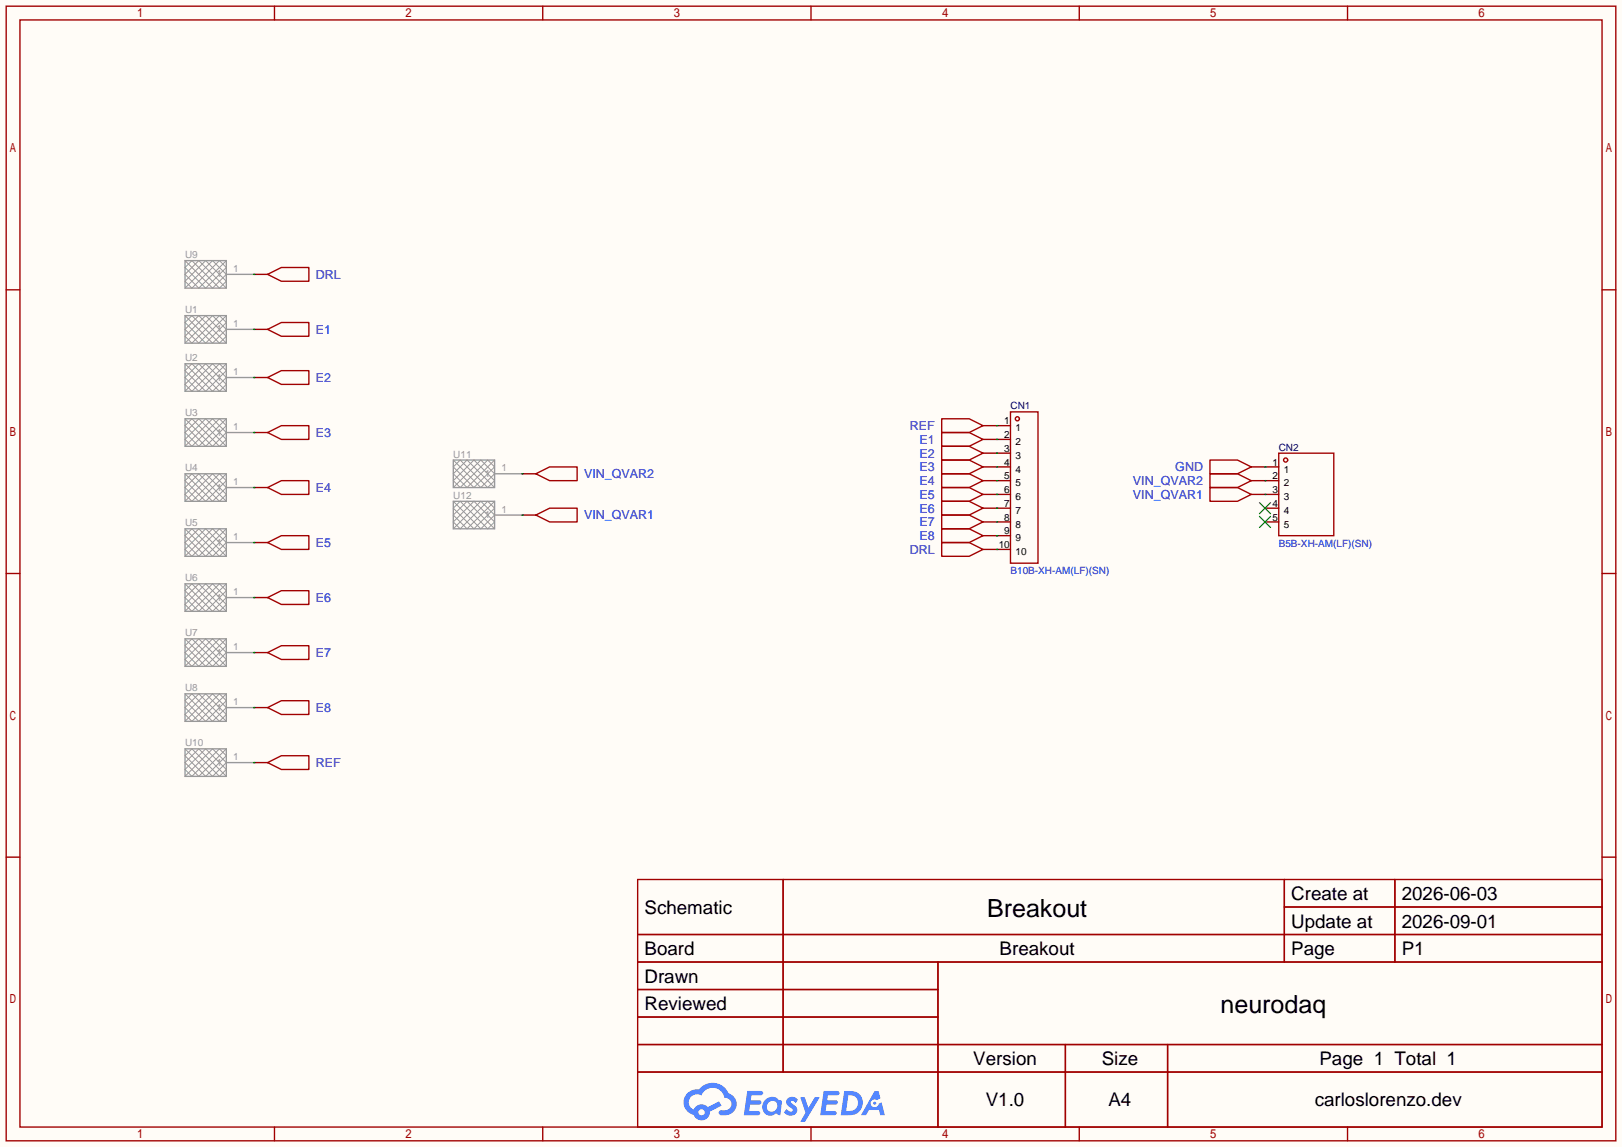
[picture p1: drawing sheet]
<svg xmlns="http://www.w3.org/2000/svg" width="299mm" height="212mm" viewBox="0 0 299 212" stroke-linecap="round" stroke-linejoin="round" font-family="sans-serif">
<path d="M0 0h299.5v211.8h-299.5z" fill="#fffcf7"/>
<g fill="none" stroke="#a10000" stroke-width=".25">
<path d="M1.1 1.1h297.2v209.6h-297.2zM3.7 3.7h292.1v204.5h-292.1zM50.7 1.1v2.6M100.2 1.1v2.6M149.7 1.1v2.6M199.3 1.1v2.6M248.8 1.1v2.6M1.1 53.5h2.6M295.8 53.5h2.5M1.1 105.9h2.6M295.8 105.9h2.5M1.1 158.3h2.6"/>
<path d="M295.8 158.3h2.5M117.7 162.4h178.1v45.8h-178.1zM117.7 172.6h178.1M117.7 177.7h178.1M144.6 162.4v35.6M173.2 177.7v30.5M237.1 162.4v15.3M237.1 167.5h58.7M257.5 162.4v15.3M117.7 182.8h55.5M117.7 192.9h178.1M117.7 187.8h55.5"/>
<path d="M117.7 198h178.1M196.7 192.9v15.3M215.6 192.9v15.3M50.7 208.2v2.5M100.2 208.2v2.5M149.7 208.2v2.5M199.3 208.2v2.5M248.8 208.2v2.5"/>
</g>
<g fill="#5487ff">
<path d="M145.5 202.8a1.3 1.3 0 0 1 1.8 .3l-.4 .6a.54 .54 0 0 0-.9-.2l.1 .2a1.58 1.58 0 0 1 1.1 1.6 1.43 1.43 0 0 1-2.5 .1l.5-.6a.64 .64 0 0 0 .5 .5 .64 .64 0 0 0 .7-.3l-.2-.2a1.6 1.6 0 0 1-1-1.6z"/>
<path d="M147.7 202.7h.9l.7 1.9 1.1-1.9h.9l-2.7 4.5h-.9l1-1.7z"/>
<path d="M138 201.5h1.6a1.31 1.31 0 0 1 1.2 .2 .4 .4 0 0 1-.3 .6h-1.8l-.1 .9h1.6a.4 .4 0 0 1 .4 .4 .4 .4 0 0 1-.4 .4h-1.7l-.2 1.2h.8a1.23 1.23 0 0 1 1.2 .2 .39 .39 0 0 1-.3 .6h-2.7z"/>
<path d="M152.1 201.5h1.6a1.32 1.32 0 0 1 1.3 .2 .39 .39 0 0 1-.4 .6h-1.7l-.2 .9h1.7a.4 .4 0 0 1 .3 .4 .4 .4 0 0 1-.4 .4h-1.7l-.2 1.2h.8a1.23 1.23 0 0 1 1.2 .2 .39 .39 0 0 1-.3 .6h-2.7z"/>
<path d="M161.5 201.5h.7l.4 1.3-.7 .4a.75 .75 0 0 0-1.1 .3 .75 .75 0 0 0 .5 1 .75 .75 0 0 0 .9-.6l.6-.3 .6 2.4h-.9l-.2-1h-1.9l-.5 1h-.9z"/>
<path d="M155.9 201.5l-.7 4.5h1.5a2.27 2.27 0 0 0 2.6-2.3 2.27 2.27 0 0 0-2.7-2.2zM156.6 202.3a1.5 1.5 0 0 1 1.8 1.5 1.5 1.5 0 0 1-1.9 1.4h-.3z"/>
<path d="M141.3 203.1a1.62 1.62 0 0 0-.4 2.1 1.62 1.62 0 0 0 2 .7l.4-.3 .3 .3 .5 .1 .3-2.5-.2-.3h-.4a1.58 1.58 0 0 0-2.5-.1zM141.9 203.6a.99 .99 0 0 1 1.6 .3 .99 .99 0 0 1-.9 1.4 .94 .94 0 0 1-1-.5 .94 .94 0 0 1 .3-1.2z"/>
<path d="M126.9 201.9a2.37 2.37 0 0 0 1.2 4 1.54 1.54 0 0 0 1.7 1 1.54 1.54 0 0 0 1.3-1.6l2.1-1.1-.5-.8-2 1.1a1.57 1.57 0 0 0-2.6 .4 1.5 1.5 0 0 1-.8-2.1 1.5 1.5 0 0 1 2.2-.5 2.23 2.23 0 0 1 2.3-1.4 2.23 2.23 0 0 1 2 1.8 1.16 1.16 0 0 1 1.2 1.1 1.16 1.16 0 0 1-1 1.3h-.7a.47 .47 0 0 0-.6 .3 .47 .47 0 0 0 .4 .6 2.23 2.23 0 0 0 2.3-.7 2.23 2.23 0 0 0 .4-2.3 2.16 2.16 0 0 0-1.3-1.1 3.2 3.2 0 0 0-5.4-.7l-1.2 .1zM129 205.4a.58 .58 0 0 1 1.1 0 .58 .58 0 0 1-1.1 0z"/>
<circle cx="161.5" cy="203.8" r=".28"/>
</g>
<g fill="none" stroke="#999" stroke-width=".18">
<path d="M34.2 48.1l5 5.1 2.6-2.5-2.6-2.6-5 5.1M34.2 59.6l3.8 3.8 3.8-3.8-1.3-1.3-5.1 5.1-1.2-1.3 3.8-3.8 3.8 3.8-1.3 1.3-5.1-5.1zM34.2 58.3l5 5.1 2.6-2.6-2.6-2.5-5 5.1M35.4 48.1l5.1 5.1 1.3-1.3-3.8-3.8-3.8 3.8 1.2 1.3 5.1-5.1 1.3 1.3-3.8 3.8-3.8-3.8zM41.8 48.1l-5.1 5.1-2.5-2.5 2.5-2.6 5.1 5.1M41.8 58.3l-5.1 5.1-2.5-2.6 2.5-2.5 5.1 5.1M34.2 68.5l1.2-1.3 5.1 5.1 1.3-1.3-3.8-3.8-3.8 3.8 1.2 1.3 5.1-5.1 1.3 1.3-3.8 3.8zM34.2 67.2l5 5.1 2.6-2.6-2.6-2.5-5 5.1M34.2 78.6l3.8 3.8 3.8-3.8-1.3-1.3-5.1 5.1-1.2-1.2 3.8-3.9 3.8 3.9-1.3 1.2-5.1-5.1zM34.2 77.3l5 5.1 2.6-2.5-2.6-2.6-5 5.1M41.8 67.2l-5.1 5.1-2.5-2.6 2.5-2.5 5.1 5.1M41.8 77.3l-5.1 5.1-2.5-2.5 2.5-2.6 5.1 5.1"/>
<path d="M34.2 87.5l5 5.1 2.6-2.6-2.6-2.5-5 5.1M34.2 97.7l5 5 2.6-2.5-2.6-2.5-5 5M35.4 87.5l-1.2 1.3 3.8 3.8 3.8-3.8-1.3-1.3-5.1 5.1-1.2-1.3 3.8-3.8 3.8 3.8-1.3 1.3zM35.4 97.7l-1.2 1.2 3.8 3.8 3.8-3.8-1.3-1.2-5.1 5-1.2-1.2 3.8-3.8 3.8 3.8-1.3 1.2zM41.8 87.5l-5.1 5.1-2.5-2.6 2.5-2.5 5.1 5.1M41.8 97.7l-5.1 5-2.5-2.5 2.5-2.5 5.1 5M83.7 85l5.1 5 2.5-2.5-2.5-2.5-5.1 5M83.7 92.6l5.1 5.1 2.5-2.6-2.5-2.5-5.1 5.1M85 85l-1.3 1.2 3.8 3.8 3.8-3.8-1.3-1.2-5 5-1.3-1.2 3.8-3.8 3.8 3.8-1.3 1.2zM85 92.6l5 5.1 1.3-1.3-3.8-3.8-3.8 3.8 1.3 1.3 5-5.1 1.3 1.3-3.8 3.8-3.8-3.8zM91.3 85l-5.1 5-2.5-2.5 2.5-2.5 5.1 5M91.3 92.6l-5.1 5.1-2.5-2.6 2.5-2.5 5.1 5.1"/>
<path d="M34.2 107.8l5 5.1 2.6-2.5-2.6-2.6-5 5.1M34.2 118l5 5.1 2.6-2.6-2.6-2.5-5 5.1M35.4 107.8l-1.2 1.3 3.8 3.8 3.8-3.8-1.3-1.3-5.1 5.1-1.2-1.3 3.8-3.8 3.8 3.8-1.3 1.3zM35.4 118l-1.2 1.3 3.8 3.8 3.8-3.8-1.3-1.3-5.1 5.1-1.2-1.3 3.8-3.8 3.8 3.8-1.3 1.3zM41.8 107.8l-5.1 5.1-2.5-2.5 2.5-2.6 5.1 5.1M41.8 118l-5.1 5.1-2.5-2.6 2.5-2.5 5.1 5.1M34.2 128.1l5 5.1 2.6-2.5-2.6-2.6-5 5.1M34.2 138.3l5 5.1 2.6-2.6-2.6-2.5-5 5.1M35.4 128.1l5.1 5.1 1.3-1.2-3.8-3.9-3.8 3.9 1.2 1.2 5.1-5.1 1.3 1.3-3.8 3.8-3.8-3.8zM35.4 138.3l-1.2 1.3 3.8 3.8 3.8-3.8-1.3-1.3-5.1 5.1-1.2-1.3 3.8-3.8 3.8 3.8-1.3 1.3zM41.8 128.1l-5.1 5.1-2.5-2.5 2.5-2.6 5.1 5.1M41.8 138.3l-5.1 5.1-2.5-2.6 2.5-2.5 5.1 5.1"/>
</g>
<g fill="none" stroke="#999" stroke-width=".25">
<path d="M34.2 48.1h7.6v5.1h-7.6zM34.2 58.3h7.6v5.1h-7.6zM41.8 50.7h5.1M34.2 67.2h7.6v5.1h-7.6zM34.2 77.3h7.6v5.1h-7.6zM41.8 60.8h5.1M41.8 69.7h5.1M41.8 79.9h5.1M34.2 87.5h7.6v5.1h-7.6zM34.2 97.7h7.6v5h-7.6zM41.8 90h5.1M83.7 85h7.6v5h-7.6z"/>
<path d="M83.7 92.6h7.6v5.1h-7.6zM91.3 87.5h5.1M91.3 95.1h5.1M34.2 107.8h7.6v5.1h-7.6zM34.2 118h7.6v5.1h-7.6zM41.8 100.2h5.1M41.8 110.4h5.1M34.2 128.1h7.6v5.1h-7.6zM34.2 138.3h7.6v5.1h-7.6zM41.8 120.5h5.1M41.8 130.7h5.1M41.8 140.8h5.1"/>
</g>
<g fill="none" stroke="#a10000" stroke-width=".25">
<path d="M49.4 50.7l2.5-1.3h5.1v2.5h-5.1zM49.4 60.8l2.5-1.2h5.1v2.5h-5.1zM49.4 69.7l2.5-1.2h5.1v2.5h-5.1zM49.4 79.9l2.5-1.3h5.1v2.6h-5.1zM173.9 79.9h5l2.6 1.3-2.6 1.2h-5zM173.9 77.3h5l2.6 1.3-2.6 1.3h-5zM186.6 76.1h5v27.9h-5zM49.4 90l2.5-1.2h5.1v2.5h-5.1zM98.9 87.5l2.6-1.3h5.1v2.6h-5.1zM98.9 95.1l2.6-1.2h5.1v2.5h-5.1zM173.9 82.4h5l2.6 1.3-2.6 1.3h-5zM173.9 85h5l2.6 1.2-2.6 1.3h-5z"/>
<path d="M173.9 87.5h5l2.6 1.3-2.6 1.2h-5zM173.9 90h5l2.6 1.3-2.6 1.3h-5zM173.9 92.6h5l2.6 1.3-2.6 1.2h-5zM173.9 97.7h5l2.6 1.2-2.6 1.3h-5zM173.9 95.1h5l2.6 1.3-2.6 1.3h-5zM223.4 90h5.1l2.5 1.3-2.5 1.3h-5.1zM223.4 85h5.1l2.5 1.2-2.5 1.3h-5.1zM223.4 87.5h5.1l2.5 1.3-2.5 1.2h-5.1zM236.1 83.7h10.2v15.2h-10.2zM49.4 100.2l2.5-1.3h5.1v2.6h-5.1zM49.4 110.4l2.5-1.3h5.1v2.5h-5.1zM173.9 100.2h5l2.6 1.3-2.6 1.2h-5z"/>
<path d="M49.4 120.5l2.5-1.2h5.1v2.5h-5.1zM49.4 130.7l2.5-1.3h5.1v2.6h-5.1zM49.4 140.8l2.5-1.2h5.1v2.5h-5.1z"/>
<circle cx="187.8" cy="77.3" r=".38"/>
<circle cx="237.4" cy="85" r=".38"/>
</g>
<g fill="none" stroke="#870000" stroke-width=".25">
<path d="M46.9 50.7h2.5M46.9 60.8h2.5M46.9 69.7h2.5M46.9 79.9h2.5M181.5 78.6h5.1M46.9 90h2.5M96.4 87.5h2.5M96.4 95.1h2.5M181.5 81.2h5.1M181.5 83.7h5.1M181.5 86.2h5.1M181.5 88.8h5.1"/>
<path d="M181.5 91.3h5.1M181.5 93.9h5.1M181.5 96.4h5.1M181.5 98.9h5.1M231 86.2h5.1M231 88.8h5.1M231 91.3h5.1M233.6 93.9h2.5M233.6 96.4h2.5M46.9 100.2h2.5M46.9 110.4h2.5M181.5 101.5h5.1"/>
<path d="M46.9 120.5h2.5M46.9 130.7h2.5M46.9 140.8h2.5"/>
</g>
<g fill="none" stroke="#008700" stroke-width=".25">
<path d="M46.9 50.7h.1M46.9 60.8h.1M46.9 69.7h.1M46.9 79.9h.1M184 78.6h.1M46.9 90h.1M96.4 87.5h.1M96.4 95.1h.1M184 81.2h.1M184 98.9h.1M184 96.4h.1M184 83.7h.1"/>
<path d="M184 93.9h.1M184 86.2h.1M184 91.3h.1M184 88.8h.1M233.6 91.3h.1M233.6 86.2h.1M233.6 88.8h.1M46.9 110.4h.1M46.9 100.2h.1M184 101.5h.1M46.9 120.5h.1M46.9 130.7h.1"/>
<path d="M46.9 140.8h.1"/>
</g>
<path d="M232.5 92.8l2.1 2.1M232.5 95.4l2.1 2M234.6 92.8l-2.1 2.1M234.6 95.4l-2.1 2" fill="none" stroke="#3c3" stroke-width=".25"/>
<g font-size="4.6">
<text x="182.3" y="169.4">Breakout</text>
<text x="225.4" y="187.1">neurodaq</text>
</g>
<g font-size="3.5">
<text x="238.4" y="166.2">Create at</text>
<text x="258.8" y="166.2">2026-06-03</text>
<text x="119" y="168.8">Schematic</text>
<text x="238.4" y="171.3">Update at</text>
<text x="258.8" y="171.3">2026-09-01</text>
<text x="119" y="176.4">Board</text>
<text x="184.6" y="176.4">Breakout</text>
<text x="238.4" y="176.4">Page</text>
<text x="258.8" y="176.4">P1</text>
<text x="119" y="181.5">Drawn</text>
<text x="119" y="186.6">Reviewed</text>
<text x="179.7" y="196.7">Version</text>
<text x="203.4" y="196.7">Size</text>
<text x="243.6" y="196.7">Page 1 Total 1</text>
<text x="182" y="204.3">V1.0</text>
<text x="204.7" y="204.3">A4</text>
<text x="242.7" y="204.3">carloslorenzo.dev</text>
</g>
<g font-size="2.3" fill="#00f">
<text x="58.3" y="51.5">DRL</text>
<text x="58.3" y="61.6">E1</text>
<text x="58.3" y="70.5">E2</text>
<text x="58.3" y="80.7">E3</text>
<text x="168" y="79.4">REF</text>
<text x="169.8" y="82">E1</text>
<text x="107.8" y="88.3">VIN_QVAR2</text>
<text x="169.8" y="84.5">E2</text>
<text x="169.8" y="87">E3</text>
<text x="169.8" y="89.6">E4</text>
<text x="209.2" y="89.6">VIN_QVAR2</text>
<text x="217" y="87">GND</text>
<text x="58.3" y="90.9">E4</text>
<text x="107.8" y="95.9">VIN_QVAR1</text>
<text x="169.8" y="92.1">E5</text>
<text x="169.8" y="94.7">E6</text>
<text x="209.2" y="92.1">VIN_QVAR1</text>
<text x="58.3" y="101">E5</text>
<text x="169.8" y="99.7">E8</text>
<text x="169.8" y="97.2">E7</text>
<text x="168" y="102.3">DRL</text>
<text x="58.3" y="111.2">E6</text>
<text x="58.3" y="121.3">E7</text>
<text x="58.3" y="131.5">E8</text>
<text x="58.3" y="141.7">REF</text>
</g>
<g font-size="1.8" fill="#999">
<text x="34.2" y="47.7">U9</text>
<text x="40" y="51.2">1</text>
<text x="43.1" y="50.2">1</text>
<text x="34.2" y="57.8">U1</text>
<text x="40" y="61.4">1</text>
<text x="43.1" y="60.4">1</text>
<text x="34.2" y="66.7">U2</text>
<text x="40" y="70.3">1</text>
<text x="43.1" y="69.3">1</text>
<text x="34.2" y="76.9">U3</text>
<text x="40" y="80.4">1</text>
<text x="43.1" y="79.4">1</text>
<text x="34.2" y="87">U4</text>
<text x="43.1" y="89.6">1</text>
<text x="83.7" y="84.5">U11</text>
<text x="89.5" y="88.1">1</text>
<text x="92.6" y="87">1</text>
<text x="40" y="90.6">1</text>
<text x="83.7" y="92.1">U12</text>
<text x="89.5" y="95.7">1</text>
<text x="92.6" y="94.7">1</text>
<text x="34.2" y="97.2">U5</text>
<text x="40" y="100.8">1</text>
<text x="43.1" y="99.7">1</text>
<text x="34.2" y="107.4">U6</text>
<text x="40" y="110.9">1</text>
<text x="43.1" y="109.9">1</text>
<text x="34.2" y="117.5">U7</text>
<text x="40" y="121.1">1</text>
<text x="43.1" y="120.1">1</text>
<text x="34.2" y="127.7">U8</text>
<text x="40" y="131.2">1</text>
<text x="43.1" y="130.2">1</text>
<text x="34.2" y="137.8">U10</text>
<text x="40" y="141.4">1</text>
<text x="43.1" y="140.4">1</text>
</g>
<g font-size="1.8" fill="#000080">
<text x="186.6" y="75.6">CN1</text>
<text x="236.1" y="83.2">CN2</text>
</g>
<g font-size="1.8">
<text x="185.4" y="78.4">1</text>
<text x="185.4" y="80.9">2</text>
<text x="185.4" y="83.5">3</text>
<text x="187.5" y="79.7">1</text>
<text x="187.5" y="82.2">2</text>
<text x="185.4" y="86">4</text>
<text x="185.4" y="88.5">5</text>
<text x="187.5" y="84.7">3</text>
<text x="187.5" y="87.3">4</text>
<text x="187.5" y="89.8">5</text>
<text x="234.9" y="86">1</text>
<text x="234.9" y="88.5">2</text>
<text x="237" y="87.3">1</text>
<text x="237" y="89.8">2</text>
<text x="185.4" y="91.1">6</text>
<text x="185.4" y="93.6">7</text>
<text x="187.5" y="92.4">6</text>
<text x="187.5" y="94.9">7</text>
<text x="234.9" y="91.1">3</text>
<text x="234.9" y="93.6">4</text>
<text x="237" y="92.4">3</text>
<text x="237" y="94.9">4</text>
<text x="184.4" y="101.2">10</text>
<text x="185.4" y="96.2">8</text>
<text x="185.4" y="98.7">9</text>
<text x="187.5" y="97.4">8</text>
<text x="187.5" y="100">9</text>
<text x="234.9" y="96.2">5</text>
<text x="237" y="97.4">5</text>
<text x="187.5" y="102.5">10</text>
</g>
<g font-size="1.8" fill="#00f">
<text x="236.1" y="101">B5B-XH-AM(LF)(SN)</text>
<text x="186.6" y="106.1">B10B-XH-AM(LF)(SN)</text>
</g>
</svg>
